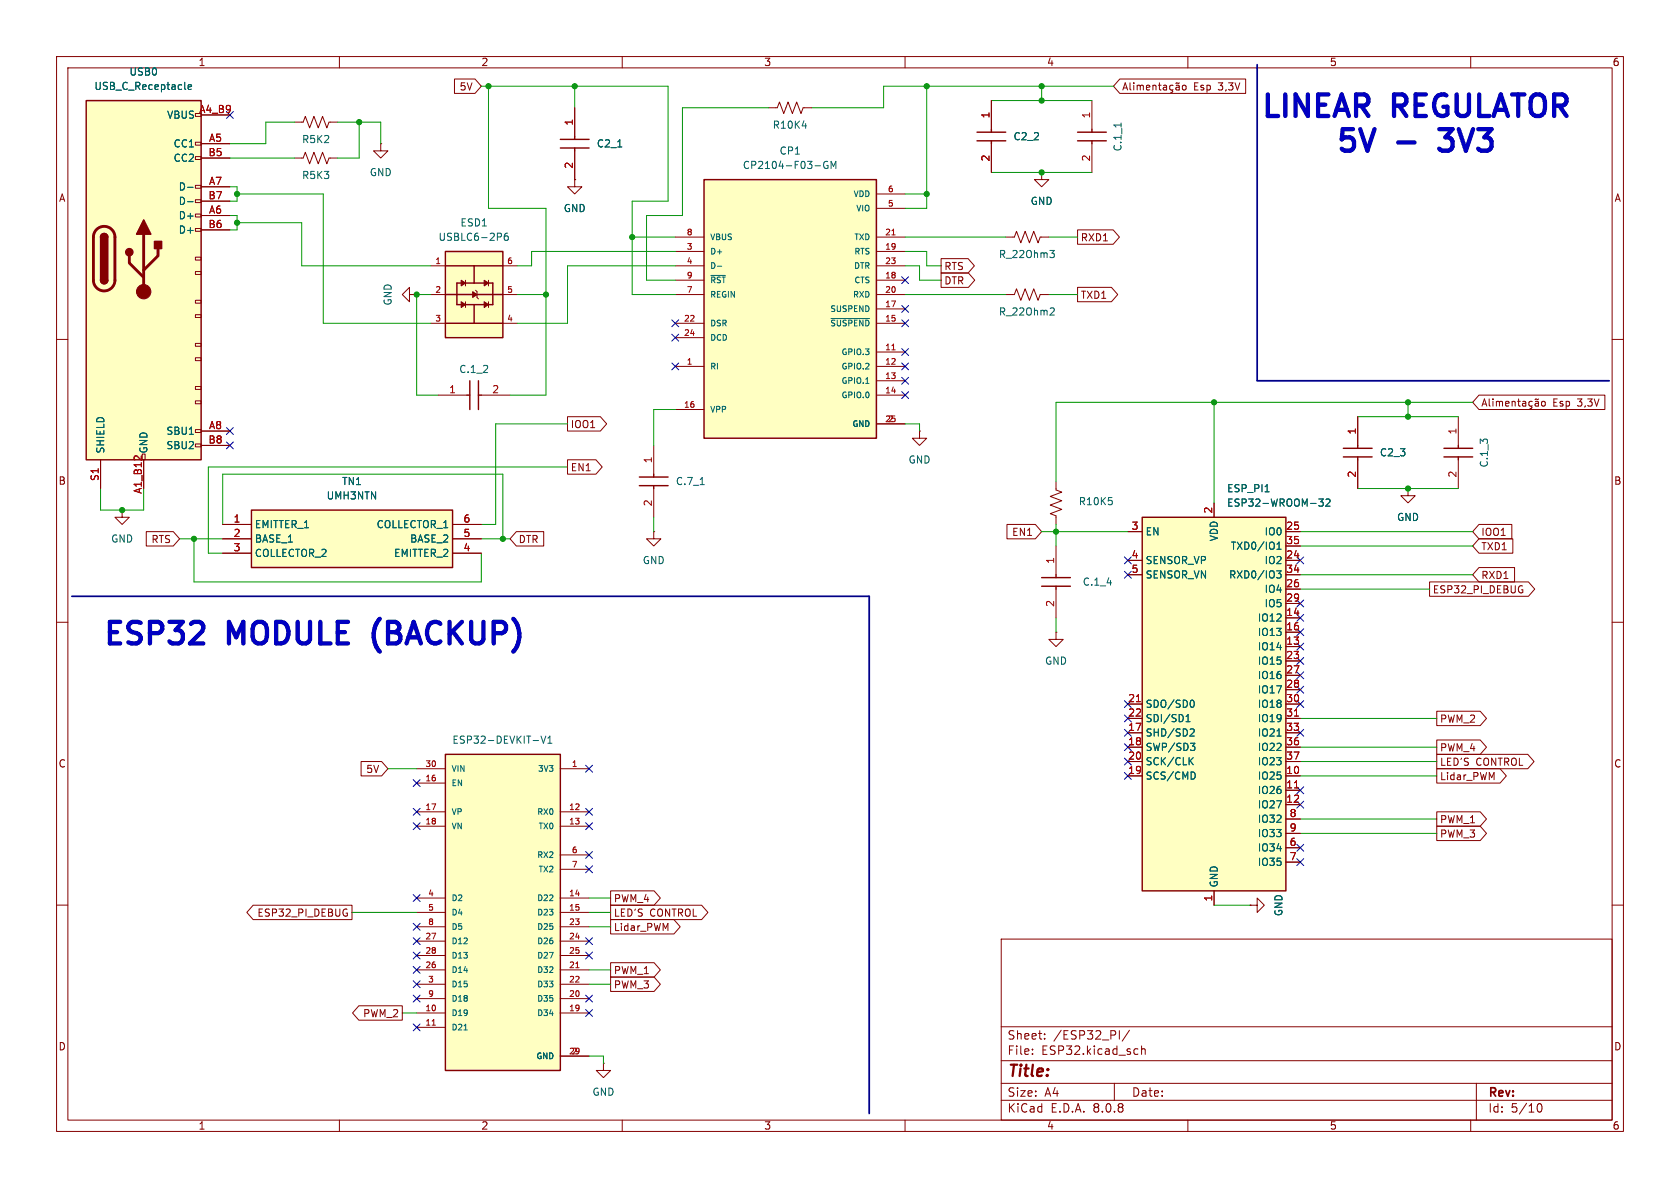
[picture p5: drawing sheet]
<svg xmlns="http://www.w3.org/2000/svg" width="297mm" height="210mm" viewBox="0 0 297 210" stroke-linecap="round" stroke-linejoin="round" font-family="sans-serif">
<g fill="none" stroke="#840000" stroke-width=".18">
<path d="M10 10h277v190h-277zM12 12h273v186h-273zM60 10v2M101.6 19.1v5M110 10v2M160 10v2M193 17.8v5.1M210 10v2M260 10v2M101.6 31.8v1.2h1.3l-1.3 1.3-1.3-1.3h1.3M101.6 31.8h.1M101.6 26.7v5.1"/>
<path d="M193 25.4v5.1M177.8 41.9h1.5l.4-1 .8 2 .7-2 .8 2 .8-2 .7 2 .4-1h1.5M10 60h2M77.5 69.9h5M85.1 69.9h5.1M285 60h2M10 110h2M285 110h2M10 160h2M177 166h108v32h-108zM285 160h2M60 198v2"/>
<path d="M110 198v2M160 198v2M177 194.5h108M177 191.5h108M177 187.5h108M177 181.5h108M182.5 186.3v.1M182.5 185.5v.1M184.7 183.6v.1M184.7 182.8v.1M197 191.5v3M197.9 182.2v1.5"/>
<path d="M199.7 182.1l-1.3 2M201 185.4l.2 .1M201.2 186.3l-.2 .1M201.8 184.9v1.5M201.8 185.5l.2-.1 .4 .1 .1 .9M210 198v2M260 198v2M261 191.5v6.5M271.7 195.7l.2-.5 .2-.1a.81 .81 0 0 1 .6 .6 .81 .81 0 0 1-.3 .8h-.4l-.3-.5"/>
</g>
<path d="M99.1 24.6h5M99.1 26.2h5M101.6 24.1v.5M101.6 26.2v.5M190.5 23.4h5.1M190.5 24.9h5.1M193 22.9v.5M193 24.9v.5M82.5 69.9h.6M83.1 67.3v5.1M84.6 69.9h.5M84.6 67.3v5.1" fill="none" stroke="#840000" stroke-width=".25"/>
<path d="M109.2 26h.7M198.2 21.7v.8M185.6 44.3h.8l-.4 .5 .3 .1 .1 .4-.3 .2h-.3" fill="none" stroke="#006464" stroke-width=".18"/>
<path d="M78.7 44.5h10.2v15.2h-10.2z" fill="#ffffc2"/>
<path d="M78.7 44.5h10.2v15.2h-10.2zM78.7 57.2h10.2M78.7 47h10.2M78.7 52.1h10.2M80.8 50h6.3v3.8h-6.3zM83.8 47v3M83.8 53.8v3.4" fill="none" stroke="#840000" stroke-width=".25"/>
<g fill="none" stroke="#840000" stroke-width=".18">
<path d="M76.2 47h2.5M76.2 52.1h2.5M76.2 57.2h2.5M82.3 49.5v1M82.3 53.3v1.1M84.1 51.3l.2 .3v1l.3 .2M86.4 49.5v1M86.4 53.3v1.1M88.9 47h2.5M88.9 52.1h2.5M88.9 57.2h2.5M248.9 86.4v1.2h1.3l-1.3 1.3-1.3-1.3h1.3"/>
<path d="M248.9 86.4h.1"/>
</g>
<g fill="#840000" stroke="#840000" stroke-width=".18">
<path d="M81.5 53.3l.8 .5-.8 .6z"/>
<path d="M81.5 49.5l.8 .5-.8 .5z"/>
<path d="M83.6 51.6l.7 .5-.7 .5z"/>
<path d="M85.6 53.3l.8 .5-.8 .6z"/>
<path d="M85.6 49.5l.8 .5-.8 .5z"/>
</g>
<path d="M88.5 41.3l.2 .2-.2 .3M89.7 41.2l-.3 .1a.86 .86 0 0 0 0 1.2l.4-.1 .1-.5-.3-.2-.3 .1-.2 .1" fill="none" stroke="#006464" stroke-width=".18"/>
<path d="M15.2 17.8h20.4v63.5h-20.4z" fill="#ffffc2"/>
<g fill="none" stroke="#840000" stroke-width=".18">
<path d="M34.5 37.8h1.1v.6h-1.1zM34.5 35.3h1.1v.5h-1.1zM34.5 32.8h1.1v.5h-1.1zM34.5 27.7h1.1v.5h-1.1zM34.5 25.1h1.1v.6h-1.1zM35.6 20.3h5M35.6 25.4h5M35.6 38.1h5M35.6 33h5M35.6 27.9h5M35.6 35.6h5M34.5 55.6h1.1v.5h-1.1z"/>
<path d="M34.5 53.1h1.1v.5h-1.1zM34.5 48h1.1v.5h-1.1zM34.5 45.5h1.1v.5h-1.1zM34.5 40.4h1.1v.5h-1.1zM35.6 40.6h5M34.5 78.5h1.1v.5h-1.1zM34.5 75.9h1.1v.6h-1.1zM34.5 70.9h1.1v.5h-1.1zM34.5 68.3h1.1v.5h-1.1zM34.5 63.2h1.1v.6h-1.1zM34.5 60.7h1.1v.5h-1.1zM35.6 76.2h5"/>
<path d="M35.6 78.7h5M17.8 81.3v5.1M25.1 80.3h.6v1h-.6zM25.4 81.3v5.1"/>
</g>
<path d="M15.2 17.8h20.4v63.5h-20.4zM17.8 49.5a.64 .64 0 0 0 .6 .7 .64 .64 0 0 0 .6-.7M17.8 41.9a.64 .64 0 0 1 .6-.6 .64 .64 0 0 1 .6 .6" fill="none" stroke="#840000" stroke-width=".25"/>
<path d="M17.1 40.6a1.9 1.9 0 0 1 2-.4 1.9 1.9 0 0 1 1.2 1.7v7.6a1.91 1.91 0 0 1-1.9 1.9 1.91 1.91 0 0 1-1.9-1.9v-7.7l.2-.7zM22.9 45.2v1.3l2.5 2.5M25.4 41.4v10.2M27.9 43.9v1.3l-2.5 2.6" fill="none" stroke="#840000" stroke-width=".51"/>
<g fill="#840000" stroke="#840000" stroke-width=".25">
<path d="M17.8 49.5h1.2a.64 .64 0 0 1-.6 .7 .64 .64 0 0 1-.6-.7z"/>
<path d="M17.8 41.9h1.2v7.6h-1.2z"/>
<path d="M18 41.5a.64 .64 0 0 1 .7-.2 .64 .64 0 0 1 .3 .6h-1.2z"/>
<path d="M25.4 38.9l1.3 2.5h-2.6z"/>
<path d="M27.3 42.7h1.3v1.2h-1.3z"/>
<circle cx="22.9" cy="44.6" r=".63"/>
</g>
<circle cx="25.4" cy="51.6" r="1.27" fill="#840000" stroke="#840000" stroke-width=".18"/>
<path d="M33.3 15.4l.6-.1-.1-.3h-.4l-.1 .2v.6h.5M33.2 33.1h.9M33.2 35.7h.9" fill="none" stroke="#006464" stroke-width=".18"/>
<path d="M124.5 31.8h30.4v45.7h-30.4z" fill="#ffffc2"/>
<path d="M124.5 31.8h30.4v45.7h-30.4zM255.3 79.2h5M257.8 78.7v.5M255.3 80.8h5M257.8 80.8v.5" fill="none" stroke="#840000" stroke-width=".25"/>
<g fill="none" stroke="#840000" stroke-width=".18">
<path d="M154.9 36.8h5.1M154.9 34.3h5.1M119.4 57.2h5.1M119.4 49.5h5.1M119.4 44.5h5.1M119.4 52.1h5.1M119.4 41.9h5.1M119.4 47h5.1M119.4 59.7h5.1M154.9 57.2h5.1M154.9 54.6h5.1M154.9 49.5h5.1"/>
<path d="M154.9 44.5h5.1M154.9 52.1h5.1M154.9 41.9h5.1M154.9 47h5.1M119.4 64.8h5.1M119.4 72.4h5.1M154.9 64.8h5.1M154.9 62.2h5.1M154.9 67.3h5.1M154.9 69.9h5.1M154.9 74.9h5.1M257.8 73.7v5"/>
<path d="M257.8 81.3v5.1"/>
</g>
<path d="M157.7 41.5h.6M157.7 61.8h.6" fill="none" stroke="#a90000" stroke-width=".18"/>
<path d="M146.3 28.6a.59 .59 0 0 0-.7 .6 .59 .59 0 0 0 .7 .5l.1-.5h-.3M146.9 29.8v-1.3l.5 .9 .4-.9v1.3M125.7 48.7h2.5M126.8 47.1h.8M146.9 56.3h6.8M153 67.8h.6" fill="none" stroke="#006464" stroke-width=".18"/>
<path d="M78.7 133.4h20.4v55.8h-20.4z" fill="#ffffc2"/>
<path d="M237.5 79.2h5.1M240 78.7v.5M237.5 80.8h5.1M240 80.8v.5M184.1 102.1h5.1M184.1 103.6h5.1M186.7 101.6v.5M186.7 103.6v.5M78.7 133.4h20.4v55.8h-20.4z" fill="none" stroke="#840000" stroke-width=".25"/>
<g fill="none" stroke="#840000" stroke-width=".18">
<path d="M67.3 25.4v1.3h1.3l-1.3 1.2-1.3-1.2h1.3M67.3 25.4h.1M177.8 52.1h1.5l.4-1 .8 2 .7-2 .8 2 .8-2 .7 2 .4-1h1.5M162.6 76.2v1.3h1.2l-1.2 1.2-1.3-1.2h1.3M162.6 76.2h.1M240 73.7v5M115.6 94v1.3h1.2l-1.2 1.2-1.3-1.2h1.3M115.6 94h.1M186.7 85.1v1.5l1 .4-2 .8 2 .7-2 .8 2 .7-2 .8 1 .4v1.5M186.7 96.5v5.1M240 81.3v5.1M186.7 111.8v1.2h1.3l-1.3 1.3-1.3-1.3h1.3"/>
<path d="M186.7 111.8h.1M186.7 104.1v5.1M73.7 135.9h5M73.7 138.4h5M99.1 135.9h5M73.7 143.5h5M73.7 146.1h5M73.7 158.8h5M99.1 143.5h5M99.1 146.1h5M99.1 158.8h5M99.1 151.1h5"/>
<path d="M99.1 153.7h5M73.7 179.1h5M73.7 161.3h5M73.7 176.5h5M73.7 171.5h5M73.7 174h5M73.7 163.8h5M73.7 166.4h5M73.7 168.9h5M99.1 179.1h5M99.1 161.3h5M99.1 176.5h5"/>
<path d="M99.1 171.5h5M99.1 174h5M99.1 163.8h5M99.1 166.4h5M99.1 168.9h5M73.7 181.6h5M99.1 186.7h5M106.7 188v1.2h1.2l-1.2 1.3-1.3-1.3h1.3M106.7 188h.1"/>
</g>
<path d="M185.8 54.4l.5 .1 .1 .3-.8 .9h.8M196 88h.6M196.5 88.5l.1 .2-.1 .5M95.6 130.1l.5 1.3 .4-1.3M96.9 131.4h.7M96.9 130.5l.3-.4v1.3M82 182.1h.6" fill="none" stroke="#006464" stroke-width=".18"/>
<path d="M101.8 171.1h.6M76.4 181.2h.6" fill="none" stroke="#a90000" stroke-width=".18"/>
<path d="M201.9 91.4h25.4v66.1h-25.4z" fill="#ffffc2"/>
<path d="M201.9 91.4h25.4v66.1h-25.4z" fill="none" stroke="#840000" stroke-width=".25"/>
<g fill="none" stroke="#840000" stroke-width=".18">
<path d="M135.9 19.1h1.5l.4-1.1 .8 2.1 .7-2.1 .8 2.1 .7-2.1 .8 2.1 .4-1h1.5M72.4 52.1v-1.3l-1.3 1.3 1.3 1.2v-1.2h1.3M73.7 52.1h.1M199.4 99.1h2.5M199.4 94h2.5M214.6 88.9v2.5M227.3 99.1h2.6M227.3 94h2.6M227.3 96.5h2.6M199.4 101.6h2.5M227.3 114.3h2.6M227.3 109.2h2.6"/>
<path d="M227.3 111.8h2.6M227.3 116.8h2.6M227.3 104.1h2.6M227.3 119.4h2.6M227.3 106.7h2.6M227.3 101.6h2.6M199.4 137.2h2.5M199.4 129.5h2.5M199.4 132.1h2.5M199.4 134.6h2.5M199.4 124.5h2.5M199.4 127h2.5"/>
<path d="M227.3 137.2h2.6M227.3 139.7h2.6M227.3 129.5h2.6M227.3 132.1h2.6M227.3 134.6h2.6M227.3 124.5h2.6M227.3 127h2.6M227.3 121.9h2.6M214.6 157.5v2.5M227.3 142.2h2.6M227.3 149.9h2.6M227.3 152.4h2.6"/>
<path d="M227.3 144.8h2.6M227.3 147.3h2.6M221 160h1.2v-1.2l1.3 1.2-1.3 1.3v-1.3M221 160h.1"/>
</g>
<path d="M200.9 124h.7M228.8 139.3h.8M228.8 126.6h.8" fill="none" stroke="#a90000" stroke-width=".18"/>
<g fill="none" stroke="#006464" stroke-width=".18">
<path d="M141.8 22.3h.8M223.6 86.9h.8M225.8 97.1h.7M225.8 96.2l.3-.4v1.3M233.1 88.2h.8l-.4 .5 .4 .1v.6l-.2 .1-.6-.1M234.4 88.3l.5-.1 .2 .4-.7 .9h.7M225.7 100.9h.8l-.4 .5 .3 .1v.6l-.2 .1-.4-.1M209.7 127.6h.7M209.7 126.7l.3-.4v1.3M210.4 134.5l.5 .7M210.5 131.4h.7l-.4 .5 .4 .1v.4l-.2 .3h-.4M210.6 128.8l.4 .1 .1 .3-.8 .9h.8"/>
<path d="M210.7 123.8a.68 .68 0 0 1 .4 .6 .68 .68 0 0 1-.4 .6M210.9 133.9l-.7 .8M211.1 136.5l.2 .5-.2 .7M225.8 130.1h.7"/>
</g>
<path d="M44.4 90.2h35.6v10.1h-35.6z" fill="#ffffc2"/>
<path d="M172.7 23.4h5.1M172.7 24.9h5.1M175.3 22.9v.5M175.3 24.9v.5M44.4 90.2h35.6v10.1h-35.6zM113 84.3h5.1M113 85.9h5.1M115.6 83.8v.5M115.6 85.9v.5" fill="none" stroke="#840000" stroke-width=".25"/>
<g fill="none" stroke="#840000" stroke-width=".18">
<path d="M80.3 14h3.7l1.1 1.2-1.1 1.3h-3.7zM101.6 19.1v5M175.3 17.8v5.1M198 14h22.2v2.5h-22.2l-1.2-1.3zM198.5 15.9l.4-1.3 .4 1.3M198.6 15.5h.6M199.8 14.6v1.1l.2 .2M200.4 14.6v.2M200.4 15.1v.8M201 15.1v.8M201 15.2l.4-.1 .2 .1M201.6 15.2l.2-.1h.3v.8"/>
<path d="M201.6 15.2v.7M202.7 15.5l.6-.1-.1-.3h-.3l-.2 .1v.6h.5M203.8 15.2l.2-.1h.3l.1 .8M203.8 15.1v.8M204.8 15.1h.5M205 14.6v1.1l.3 .2M205.7 15.1h.5v.8M206.2 15.4h-.4l-.2 .2 .2 .3 .4-.1M207.1 16l.2 .2v.1h-.3M207.4 15.1h-.4l-.2 .2 .1 .5h.5M207.9 15.1h.5l.1 .8M208.5 15.4h-.4l-.2 .2 .2 .3 .4-.1"/>
<path d="M208.5 14.6l-.6 .2M209.1 15.2l.2-.1 .3 .1 .1 .5-.1 .1-.3 .1-.2-.1zM215.4 14.6h.8l-.5 .5 .4 .1v.6l-.2 .1-.5-.1M216.8 15.8l-.2 .3M217.2 14.6h.8l-.5 .5 .4 .1v.6l-.2 .1-.5-.1M218.3 14.6l.5 1.3 .4-1.3M35.6 27.9h5M35.6 20.3h5M35.6 25.4h5M35.6 38.1h5M35.6 33h5M35.6 35.6h5"/>
<path d="M52.1 21.6h1.5l.4-1 .7 2 .8-2 .8 2 .7-2 .8 2 .4-1h1.5M52.1 27.9h1.5l.4-1 .7 2.1 .8-2.1 .8 2.1 .7-2.1 .8 2.1 .4-1.1h1.5M101.6 31.8h.1M101.6 26.7v5.1M175.3 25.4v5.1M184.1 30.5v1.3h1.3l-1.3 1.2-1.2-1.2h1.2M184.1 30.5h.1M35.6 40.6h5M166.4 48.3h4.8l1.1 1.2-1.1 1.3h-4.8zM166.4 45.7h4.8l1.1 1.3-1.1 1.3h-4.8zM190.5 40.6h6.3l1.1 1.3-1.1 1.3h-6.3zM190.5 50.8h6l1.1 1.3-1.1 1.2h-6z"/>
<path d="M35.6 76.2h5M35.6 78.7h5M100.3 73.7h5.8l1.2 1.2-1.2 1.3h-5.8zM115.6 78.7v5.1M240 73.7v5M261.5 69.8h22.2v2.6h-22.2l-1.2-1.3zM262 71.8l.4-1.3 .4 1.3M262.1 71.4h.6M263.3 70.5v1.1l.2 .2M263.9 70.5v.1M263.9 70.9v.9M264.5 70.9v.9"/>
<path d="M264.5 71.1l.4-.2 .2 .2M265.1 71.1l.2-.2 .3 .1v.8M265.1 71.1v.7M266.2 71.4l.6-.2-.1-.2-.3-.1-.2 .2v.6h.5M267.3 71.1l.2-.2 .3 .1 .1 .8M267.3 70.9v.9M268.3 70.9h.5M268.5 70.5v1.1l.3 .2M269.2 71h.5v.8M269.7 71.2l-.4 .1-.2 .2 .2 .3 .4-.1M270.6 71.9l.2 .1v.2h-.3M270.9 71l-.4-.1-.2 .3 .1 .5h.5"/>
<path d="M271.4 71h.5l.1 .8M272 71.2l-.4 .1-.2 .2 .2 .3 .4-.1M272 70.5l-.6 .1M272.6 71.1l.2-.2 .3 .2 .1 .4-.1 .2-.3 .1-.2-.1zM278.9 70.5h.8l-.5 .5 .4 .1v.6l-.2 .1-.5-.1M280.3 71.7l-.2 .3M280.7 70.5h.8l-.5 .5 .4 .1v.6l-.2 .1-.5-.1M281.8 70.5l.5 1.3 .4-1.3M17.8 81.3v5.1M21.6 90.2v1.2h1.3l-1.3 1.3-1.3-1.3h1.3M21.6 90.2h.1M25.4 81.3v5.1"/>
<path d="M25.9 94h4.7l1.1 1.3-1.1 1.2h-4.7zM39.4 92.7h5M39.4 95.3h5M39.4 97.8h5M80 92.7h5.1M80 95.3h5.1M80 97.8h5.1M91.3 94h4.8v2.5h-4.8l-1.1-1.2zM100.3 81.3h5.1l1.1 1.3-1.1 1.2h-5.1zM115.6 86.4v5M178 92.7h5l1.1 1.3-1.1 1.3h-5zM199.4 99.1h2.5"/>
<path d="M199.4 94h2.5M214.6 88.9v2.5M227.3 99.1h2.6M227.3 94h2.6M227.3 96.5h2.6M240 81.3v5.1M248.9 86.4h.1M261.5 92.7h5.8v2.6h-5.8l-1.2-1.3zM261.5 95.2h6v2.6h-6l-1.2-1.3zM199.4 101.6h2.5M227.3 114.3h2.6M227.3 109.2h2.6"/>
<path d="M227.3 111.8h2.6M227.3 116.8h2.6M227.3 104.1h2.6M227.3 119.4h2.6M227.3 106.7h2.6M227.3 101.6h2.6M252.7 102.9h17.5l1.1 1.2-1.1 1.3h-17.5zM261.5 100.3h6.3v2.6h-6.3l-1.2-1.3zM269 104.3h.2v.4l-.2 .1M269 103.5l.2 .1M63.8 134.6h3.7l1.1 1.3-1.1 1.3h-3.7zM199.4 137.2h2.5"/>
<path d="M199.4 129.5h2.5M199.4 132.1h2.5M199.4 134.6h2.5M199.4 124.5h2.5M199.4 127h2.5M227.3 137.2h2.6M227.3 139.7h2.6M227.3 129.5h2.6M227.3 132.1h2.6M227.3 134.6h2.6M227.3 124.5h2.6M227.3 127h2.6"/>
<path d="M227.3 121.9h2.6M254 130.8h7.7l1.1 1.3-1.1 1.3h-7.7zM254 135.9h11.2l1.1 1.3-1.1 1.2h-11.2zM254 125.7h7.7l1.1 1.3-1.1 1.3h-7.7zM254 133.3h16.1l1.1 1.3-1.1 1.3h-16.1zM107.9 157.5h7.7l1.1 1.3-1.1 1.2h-7.7zM214.6 157.5v2.5M227.3 142.2h2.6M227.3 149.9h2.6M227.3 152.4h2.6M227.3 144.8h2.6M227.3 147.3h2.6"/>
<path d="M254 146h7.7l1.1 1.3-1.1 1.3h-7.7zM254 143.5h7.7l1.1 1.3-1.1 1.3h-7.7zM44.7 160h17.5v2.6h-17.5l-1.1-1.3zM61.2 161.4h.2v.4l-.2 .2M61.2 160.7l.2 .1M63.4 177.8h7.7v2.5h-7.7l-1.1-1.2zM107.9 160h16.1l1.2 1.3-1.2 1.3h-16.1zM107.9 172.7h7.7l1.1 1.3-1.1 1.3h-7.7zM107.9 170.2h7.7l1.1 1.3-1.1 1.2h-7.7zM107.9 162.6h11.2l1.2 1.2-1.2 1.3h-11.2zM221 160h.1"/>
</g>
<g fill="none" stroke="#006464" stroke-width=".18">
<path d="M33.3 15.4l.6-.1-.1-.3h-.4l-.1 .2v.6h.5M33.2 33.1h.9M33.2 35.7h.9M109.2 26h.7M123.8 85.7h.7M223.6 86.9h.8M225.8 97.1h.7M225.8 96.2l.3-.4v1.3M233.1 88.2h.8l-.4 .5 .4 .1v.6l-.2 .1-.6-.1M234.4 88.3l.5-.1 .2 .4-.7 .9h.7M225.7 100.9h.8l-.4 .5 .3 .1v.6l-.2 .1-.4-.1M209.7 127.6h.7"/>
<path d="M209.7 126.7l.3-.4v1.3M210.4 134.5l.5 .7M210.5 131.4h.7l-.4 .5 .4 .1v.4l-.2 .3h-.4M210.6 128.8l.4 .1 .1 .3-.8 .9h.8M210.7 123.8a.68 .68 0 0 1 .4 .6 .68 .68 0 0 1-.4 .6M210.9 133.9l-.7 .8M211.1 136.5l.2 .5-.2 .7M225.8 130.1h.7"/>
</g>
<path d="M247.2 25.2h2.9M254.4 26.3l.2 .2M33.6 113.7h2.3M35.8 110.3l.1 .4-.1 .9" fill="none" stroke="#0000c2" stroke-width=".76"/>
<path d="M222.2 11.4v55.9h62.3M12.7 105.4h141v91.5" fill="none" stroke="#000084" stroke-width=".3"/>
<g fill="none" stroke="#009600" stroke-width=".18">
<path d="M85.1 15.2h33v20.4h-6.3v16.5h7.6M86.4 15.2v21.6h10.1v33.1h-6.3M101.6 15.2v3.9M135.9 19.1h-15.3v19h-6.3v11.4h5.1M163.8 15.2v21.6h-3.8M175.3 17.8h17.7M184.1 15.2v2.6M196.8 15.2h-40.6v3.9h-12.7M40.6 33h1.3v2.6h-1.3M40.6 38.1h1.3v2.5h-1.3M40.6 27.9h11.5M41.9 39.4h11.4v7.6h22.9"/>
<path d="M41.9 34.3h15.2v22.9h19.1M52.1 21.6h-5.1v3.8h-6.4M59.7 21.6h7.6v3.8M63.5 21.6v6.3h-3.8M160 34.3h3.8M175.3 30.5h17.7M76.2 52.1h-2.5v17.8h3.8M91.4 52.1h5.1M111.8 41.9h7.6M119.4 44.5h-25.4v2.5h-2.6M119.4 47h-19.1v10.2h-8.9M160 47h2.6v2.5h3.8"/>
<path d="M160 44.5h3.8v2.5h2.6M160 52.1h17.8M160 41.9h17.8M185.4 52.1h5.1M185.4 41.9h5.1M100.3 74.9h-12.7v17.8h-2.5M119.4 72.4h-3.8v6.3M160 74.9h2.6v1.3M214.6 71.1v17.8M240 73.7h17.8M248.9 71.1v2.6M260.3 71.1h-73.6v14"/>
<path d="M17.8 86.4v3.8h7.6v-3.8M31.7 95.3h7.7M34.3 95.3v7.6h50.8v-5.1M39.4 92.7v-8.9h49.5v11.5M85.1 95.3h5.1M100.3 82.6h-63.5v15.2h2.6M115.6 91.4v2.6M184.1 94h15.3M186.7 92.7v3.8M229.9 96.5h30.4M229.9 94h30.4M240 86.4h17.8"/>
<path d="M186.7 109.2v2.6M229.9 104.1h22.8M229.9 101.6h30.4M68.6 135.9h5.1M229.9 137.2h24.1M229.9 132.1h24.1M229.9 127h24.1M229.9 134.6h24.1M104.1 158.8h3.8M229.9 144.8h24.1M229.9 147.3h24.1M62.2 161.3h11.5"/>
<path d="M71.1 179.1h2.6M104.1 171.5h3.8M104.1 174h3.8M104.1 161.3h3.8M104.1 163.8h3.8M214.6 160h6.4M104.1 186.7h2.6v1.3"/>
</g>
<g fill="none" stroke="#000084" stroke-width=".18">
<path d="M40 19.7l1.2 1.2M41.2 19.7l-1.2 1.2M118.8 59.1l1.2 1.2M118.8 56.5l1.2 1.3M120 59.1l-1.2 1.2M120 56.5l-1.2 1.3M159.4 56.5l1.2 1.3M159.4 54l1.2 1.2M159.4 48.9l1.2 1.2M160.6 56.5l-1.2 1.3M160.6 54l-1.2 1.2M160.6 48.9l-1.2 1.2"/>
<path d="M40 78.1l1.2 1.2M40 75.6l1.2 1.2M41.2 78.1l-1.2 1.2M41.2 75.6l-1.2 1.2M118.8 64.2l1.2 1.2M120 64.2l-1.2 1.2M159.4 61.6l1.2 1.2M159.4 69.2l1.2 1.3M159.4 64.2l1.2 1.2M159.4 66.7l1.2 1.2M160.6 61.6l-1.2 1.2M160.6 69.2l-1.2 1.3"/>
<path d="M160.6 64.2l-1.2 1.2M160.6 66.7l-1.2 1.2M198.8 98.5l1.2 1.2M200 98.5l-1.2 1.2M229.3 98.5l1.2 1.2M230.5 98.5l-1.2 1.2M198.8 101l1.2 1.2M200 101l-1.2 1.2M229.3 116.2l1.2 1.2M229.3 111.2l1.2 1.2M229.3 106.1l1.2 1.2M229.3 113.7l1.2 1.2"/>
<path d="M229.3 108.6l1.2 1.2M229.3 118.8l1.2 1.2M230.5 116.2l-1.2 1.2M230.5 106.1l-1.2 1.2M230.5 111.2l-1.2 1.2M230.5 113.7l-1.2 1.2M230.5 108.6l-1.2 1.2M230.5 118.8l-1.2 1.2M73.1 137.8l1.2 1.2M74.3 137.8l-1.2 1.2M103.5 135.3l1.2 1.2M104.7 135.3l-1.2 1.2"/>
<path d="M198.8 123.9l1.2 1.2M198.8 136.6l1.2 1.2M198.8 128.9l1.2 1.2M198.8 131.5l1.2 1.2M198.8 126.4l1.2 1.2M198.8 134l1.2 1.2M200 123.9l-1.2 1.2M200 136.6l-1.2 1.2M200 128.9l-1.2 1.2M200 131.5l-1.2 1.2M200 126.4l-1.2 1.2M200 134l-1.2 1.2"/>
<path d="M229.3 121.3l1.2 1.2M229.3 139.1l1.2 1.2M229.3 128.9l1.2 1.2M229.3 123.9l1.2 1.2M230.5 121.3l-1.2 1.2M230.5 139.1l-1.2 1.2M230.5 128.9l-1.2 1.2M230.5 123.9l-1.2 1.2M73.1 142.9l1.2 1.2M73.1 145.4l1.2 1.3M73.1 158.1l1.2 1.3M74.3 142.9l-1.2 1.2"/>
<path d="M74.3 145.4l-1.2 1.3M74.3 158.1l-1.2 1.3M103.5 145.4l1.2 1.3M103.5 153.1l1.2 1.2M103.5 150.5l1.2 1.2M103.5 142.9l1.2 1.2M104.7 145.4l-1.2 1.3M104.7 153.1l-1.2 1.2M104.7 150.5l-1.2 1.2M104.7 142.9l-1.2 1.2M229.3 149.3l1.2 1.2M229.3 151.8l1.2 1.2"/>
<path d="M229.3 141.6l1.2 1.2M230.5 149.3l-1.2 1.2M230.5 151.8l-1.2 1.2M230.5 141.6l-1.2 1.2M73.1 170.8l1.2 1.3M73.1 173.4l1.2 1.2M73.1 175.9l1.2 1.2M73.1 165.8l1.2 1.2M73.1 163.2l1.2 1.2M73.1 168.3l1.2 1.2M74.3 170.8l-1.2 1.3M74.3 173.4l-1.2 1.2"/>
<path d="M74.3 175.9l-1.2 1.2M74.3 165.8l-1.2 1.2M74.3 163.2l-1.2 1.2M74.3 168.3l-1.2 1.2M103.5 168.3l1.2 1.2M103.5 175.9l1.2 1.2M103.5 178.5l1.2 1.2M103.5 165.8l1.2 1.2M104.7 168.3l-1.2 1.2M104.7 175.9l-1.2 1.2M104.7 178.5l-1.2 1.2M104.7 165.8l-1.2 1.2"/>
<path d="M73.1 181l1.2 1.2M74.3 181l-1.2 1.2"/>
</g>
<path d="M200.9 124h.7M228.8 139.3h.8M228.8 126.6h.8" fill="none" stroke="#a90000" stroke-width=".18"/>
<g fill="#009600" stroke="#009600" stroke-width=".18">
<circle cx="63.5" cy="21.6" r=".46"/>
<circle cx="41.9" cy="34.3" r=".46"/>
<circle cx="73.7" cy="52.1" r=".46"/>
<circle cx="41.9" cy="39.4" r=".46"/>
<circle cx="88.9" cy="95.3" r=".46"/>
<circle cx="21.6" cy="90.2" r=".46"/>
<circle cx="34.3" cy="95.3" r=".46"/>
<circle cx="111.8" cy="41.9" r=".46"/>
<circle cx="86.4" cy="15.2" r=".46"/>
<circle cx="101.6" cy="15.2" r=".46"/>
<circle cx="96.5" cy="52.1" r=".46"/>
<circle cx="163.8" cy="15.2" r=".46"/>
<circle cx="184.1" cy="30.5" r=".46"/>
<circle cx="184.1" cy="17.8" r=".46"/>
<circle cx="184.1" cy="15.2" r=".46"/>
<circle cx="163.8" cy="34.3" r=".46"/>
<circle cx="186.7" cy="94" r=".46"/>
<circle cx="214.6" cy="71.1" r=".46"/>
<circle cx="248.9" cy="86.4" r=".46"/>
<circle cx="248.9" cy="73.7" r=".46"/>
<circle cx="248.9" cy="71.1" r=".46"/>
</g>
<g font-size="5.3" fill="#0000c2">
<text x="222.5" y="21.8">LINEAR</text>
<text x="246.3" y="21.8">REGULATOR</text>
<text x="235.7" y="28">5V</text>
<text x="256.2" y="28">3V3</text>
<text x="17.8" y="115.1">ESP32</text>
<text x="40.3" y="115.1">MODULE</text>
<text x="67.4" y="115.1">(BACKUP)</text>
</g>
<text font-size="2.8" fill="#840000" x="178" y="190.9">Title:</text>
<g font-size="2.1" fill="#840000">
<text x="178" y="184">Sheet:</text>
<text x="186.2" y="184">/ESP32_PI/</text>
<text x="178" y="186.7">File:</text>
<text x="184.1" y="186.7">ESP32.kicad_sch</text>
<text x="178" y="196.9">KiCad</text>
<text x="178" y="194.1">Size:</text>
<text x="184.7" y="194.1">A4</text>
<text x="185.7" y="196.9">E.D.A.</text>
<text x="193.3" y="196.9">8.0.8</text>
<text x="200" y="194.1">Date:</text>
<text x="263" y="194.3">Rev:</text>
<text x="263" y="196.9">Id:</text>
<text x="267.1" y="196.9">5/10</text>
</g>
<g font-size="1.8" fill="#840000">
<text x="35" y="11.9">1</text>
<text x="85" y="11.9">2</text>
<text x="135" y="11.9">3</text>
<text x="185" y="11.9">4</text>
<text x="235" y="11.9">5</text>
<text x="285" y="11.9">6</text>
<text x="81.2" y="16.2">5V</text>
<text x="211" y="16.2">Esp</text>
<text x="10.3" y="35.9">A</text>
<text x="285.3" y="35.9">A</text>
<text x="166.8" y="47.9">RTS</text>
<text x="191" y="42.9">RXD1</text>
<text x="166.8" y="50.5">DTR</text>
<text x="191" y="53">TXD1</text>
<text x="100.8" y="75.9">IOO1</text>
<text x="274.5" y="72.1">Esp</text>
<text x="100.8" y="83.5">EN1</text>
<text x="10.3" y="85.9">B</text>
<text x="285.3" y="85.9">B</text>
<text x="178.8" y="94.9">EN1</text>
<text x="261.8" y="94.9">IOO1</text>
<text x="26.7" y="96.2">RTS</text>
<text x="91.6" y="96.2">DTR</text>
<text x="261.8" y="97.5">TXD1</text>
<text x="253.2" y="105.1">ESP32_PI_DEBUG</text>
<text x="261.8" y="102.6">RXD1</text>
<text x="254.5" y="128">PWM_2</text>
<text x="10.3" y="135.9">C</text>
<text x="64.6" y="136.8">5V</text>
<text x="254.5" y="133">PWM_4</text>
<text x="254.5" y="135.6">LED'S</text>
<text x="260.9" y="135.6">CONTROL</text>
<text x="285.3" y="135.9">C</text>
<text x="254.5" y="138.1">Lidar_PWM</text>
<text x="254.5" y="148.3">PWM_3</text>
<text x="254.5" y="145.7">PWM_1</text>
<text x="108.4" y="159.7">PWM_4</text>
<text x="45.4" y="162.2">ESP32_PI_DEBUG</text>
<text x="108.4" y="162.2">LED'S</text>
<text x="108.4" y="164.8">Lidar_PWM</text>
<text x="114.9" y="162.2">CONTROL</text>
<text x="108.4" y="172.4">PWM_1</text>
<text x="108.4" y="174.9">PWM_3</text>
<text x="10.3" y="185.9">D</text>
<text x="64.1" y="180">PWM_2</text>
<text x="285.3" y="185.9">D</text>
<text x="35" y="199.9">1</text>
<text x="85" y="199.9">2</text>
<text x="135" y="199.9">3</text>
<text x="185" y="199.9">4</text>
<text x="235" y="199.9">5</text>
<text x="285" y="199.9">6</text>
</g>
<g font-size="1.8" fill="#006464">
<text x="16.6" y="16.1">USB_C_Receptacle</text>
<text x="22.8" y="13.6">USB0</text>
<text x="29.4" y="21.2">VBUS</text>
<text x="136.5" y="23">R10K4</text>
<text x="30.6" y="26.3">CC1</text>
<text x="30.6" y="28.8">CC2</text>
<text x="53.3" y="25.5">R5K2</text>
<text x="105.4" y="26.3">C2_1</text>
<text x="137.7" y="27.5">CP1</text>
<text x="179.1" y="25">C2_2</text>
<text x="198.5" y="26.9" transform="rotate(-90 198.5 26.9)">C.1_1</text>
<text x="31.5" y="33.9">D-</text>
<text x="53.3" y="31.9">R5K3</text>
<text x="65.3" y="31.3">GND</text>
<text x="131.2" y="30.1">CP2104-F03-GM</text>
<text x="31.5" y="39">D+</text>
<text x="31.5" y="41.5">D+</text>
<text x="31.5" y="36.4">D-</text>
<text x="81.3" y="40.2">ESD1</text>
<text x="99.6" y="37.7">GND</text>
<text x="182.1" y="36.4">GND</text>
<text x="77.4" y="42.8">USBLC6-2P6</text>
<text x="176.5" y="45.8">R_22Ohm3</text>
<text x="69.4" y="54.1" transform="rotate(-90 69.4 54.1)">GND</text>
<text x="176.5" y="56">R_22Ohm2</text>
<text x="81.1" y="66.1">C.1_2</text>
<text x="29.3" y="77.1">SBU1</text>
<text x="18.6" y="80.3" transform="rotate(-90 18.6 80.3)">SHIELD</text>
<text x="26.3" y="80.3" transform="rotate(-90 26.3 80.3)">GND</text>
<text x="29.3" y="79.6">SBU2</text>
<text x="160.5" y="82.1">GND</text>
<text x="243.8" y="80.9">C2_3</text>
<text x="263.2" y="82.7" transform="rotate(-90 263.2 82.7)">C.1_3</text>
<text x="57.7" y="88.5">UMH3NTN</text>
<text x="60.4" y="86">TN1</text>
<text x="119.4" y="86">C.7_1</text>
<text x="190.6" y="89.5">R10K5</text>
<text x="216.8" y="89.8">ESP32-WROOM-32</text>
<text x="216.8" y="87.2">ESP_PI1</text>
<text x="45" y="93.6">EMITTER_1</text>
<text x="66.5" y="93.6">COLLECTOR_1</text>
<text x="202.4" y="94.8">EN</text>
<text x="215.5" y="95.8" transform="rotate(-90 215.5 95.8)">VDD</text>
<text x="223.5" y="94.8">IO0</text>
<text x="246.9" y="92.3">GND</text>
<text x="19.6" y="96.1">GND</text>
<text x="45" y="96.1">BASE_1</text>
<text x="45" y="98.7">COLLECTOR_2</text>
<text x="69.6" y="98.7">EMITTER_2</text>
<text x="72.4" y="96.1">BASE_2</text>
<text x="113.5" y="99.9">GND</text>
<text x="202.4" y="99.9">SENSOR_VP</text>
<text x="217.5" y="97.4">TXD0/IO1</text>
<text x="223.5" y="99.9">IO2</text>
<text x="191.3" y="103.7">C.1_4</text>
<text x="202.4" y="102.5">SENSOR_VN</text>
<text x="217.2" y="102.5">RXD0/IO3</text>
<text x="223.5" y="105">IO4</text>
<text x="223.5" y="107.5">IO5</text>
<text x="222.3" y="110.1">IO12</text>
<text x="222.3" y="112.6">IO13</text>
<text x="184.7" y="117.7">GND</text>
<text x="222.3" y="115.2">IO14</text>
<text x="222.3" y="117.7">IO15</text>
<text x="202.4" y="125.3">SDO/SD0</text>
<text x="222.3" y="120.2">IO16</text>
<text x="222.3" y="122.8">IO17</text>
<text x="222.3" y="125.3">IO18</text>
<text x="79.9" y="131.7">ESP32-DEVKIT-V1</text>
<text x="202.4" y="130.4">SHD/SD2</text>
<text x="202.4" y="127.9">SDI/SD1</text>
<text x="222.3" y="127.9">IO19</text>
<text x="222.3" y="130.4">IO21</text>
<text x="202.4" y="132.9">SWP/SD3</text>
<text x="202.4" y="135.5">SCK/CLK</text>
<text x="222.3" y="132.9">IO22</text>
<text x="222.3" y="135.5">IO23</text>
<text x="202.4" y="138">SCS/CMD</text>
<text x="222.3" y="138">IO25</text>
<text x="222.3" y="140.6">IO26</text>
<text x="222.3" y="143.1">IO27</text>
<text x="222.3" y="145.6">IO32</text>
<text x="222.3" y="148.2">IO33</text>
<text x="222.3" y="150.7">IO34</text>
<text x="222.3" y="153.3">IO35</text>
<text x="215.5" y="157" transform="rotate(-90 215.5 157)">GND</text>
<text x="226.9" y="162.1" transform="rotate(-90 226.9 162.1)">GND</text>
<text x="104.6" y="193.9">GND</text>
</g>
<g font-size="1.8" fill="#a90000">
<text x="35.1" y="20.1">A4_B9</text>
<text x="101.3" y="22.3" transform="rotate(-90 101.3 22.3)">1</text>
<text x="175" y="21" transform="rotate(-90 175 21)">1</text>
<text x="192.8" y="21" transform="rotate(-90 192.8 21)">1</text>
<text x="36.8" y="27.7">B5</text>
<text x="36.8" y="25.1">A5</text>
<text x="101.3" y="29.9" transform="rotate(-90 101.3 29.9)">2</text>
<text x="175" y="28.6" transform="rotate(-90 175 28.6)">2</text>
<text x="192.8" y="28.6" transform="rotate(-90 192.8 28.6)">2</text>
<text x="36.8" y="35.3">B7</text>
<text x="36.8" y="32.8">A7</text>
<text x="36.8" y="40.4">B6</text>
<text x="36.8" y="37.8">A6</text>
<text x="79.3" y="69.6">1</text>
<text x="86.9" y="69.6">2</text>
<text x="36.8" y="75.9">A8</text>
<text x="239.8" y="76.9" transform="rotate(-90 239.8 76.9)">1</text>
<text x="257.6" y="76.9" transform="rotate(-90 257.6 76.9)">1</text>
<text x="36.8" y="78.5">B8</text>
<text x="115.3" y="82" transform="rotate(-90 115.3 82)">1</text>
<text x="17.5" y="85.1" transform="rotate(-90 17.5 85.1)">S1</text>
<text x="25.1" y="87.4" transform="rotate(-90 25.1 87.4)">A1_B12</text>
<text x="115.3" y="89.6" transform="rotate(-90 115.3 89.6)">2</text>
<text x="239.8" y="84.5" transform="rotate(-90 239.8 84.5)">2</text>
<text x="257.6" y="84.5" transform="rotate(-90 257.6 84.5)">2</text>
<text x="41.2" y="92.5">1</text>
<text x="41.2" y="95">2</text>
<text x="81.8" y="95">5</text>
<text x="81.8" y="92.5">6</text>
<text x="200" y="93.7">3</text>
<text x="214.4" y="90.9" transform="rotate(-90 214.4 90.9)">2</text>
<text x="227.3" y="93.7">25</text>
<text x="41.2" y="97.5">3</text>
<text x="81.8" y="97.5">4</text>
<text x="186.4" y="99.8" transform="rotate(-90 186.4 99.8)">1</text>
<text x="200" y="98.8">4</text>
<text x="200" y="101.3">5</text>
<text x="227.3" y="98.8">24</text>
<text x="227.3" y="101.3">34</text>
<text x="227.3" y="96.3">35</text>
<text x="186.4" y="107.4" transform="rotate(-90 186.4 107.4)">2</text>
<text x="227.3" y="103.9">26</text>
<text x="227.3" y="106.4">29</text>
<text x="227.3" y="109">14</text>
<text x="227.3" y="111.5">16</text>
<text x="227.3" y="114">13</text>
<text x="227.3" y="116.6">23</text>
<text x="227.3" y="119.1">27</text>
<text x="199.3" y="124.2">21</text>
<text x="227.3" y="121.7">28</text>
<text x="227.3" y="124.2">30</text>
<text x="199.3" y="129.3">17</text>
<text x="199.3" y="131.8">18</text>
<text x="199.3" y="126.7">22</text>
<text x="227.3" y="126.7">31</text>
<text x="227.3" y="129.3">33</text>
<text x="227.3" y="131.8">36</text>
<text x="199.3" y="136.9">19</text>
<text x="199.3" y="134.4">20</text>
<text x="227.3" y="136.9">10</text>
<text x="227.3" y="134.4">37</text>
<text x="227.3" y="139.4">11</text>
<text x="227.3" y="142">12</text>
<text x="227.9" y="149.6">6</text>
<text x="227.9" y="144.5">8</text>
<text x="227.9" y="147.1">9</text>
<text x="227.9" y="152.1">7</text>
<text x="214.4" y="159.5" transform="rotate(-90 214.4 159.5)">1</text>
</g>
<g font-size="1.4" fill="#006464">
<text x="150.8" y="35">VDD</text>
<text x="151.3" y="37.6">VIO</text>
<text x="125.5" y="45.2">D+</text>
<text x="125.5" y="47.7">D-</text>
<text x="125.5" y="42.6">VBUS</text>
<text x="150.9" y="47.7">DTR</text>
<text x="150.9" y="45.2">RTS</text>
<text x="150.9" y="42.6">TXD</text>
<text x="125.5" y="52.8">REGIN</text>
<text x="125.5" y="50.3">~{RST}</text>
<text x="150.7" y="52.8">RXD</text>
<text x="150.9" y="50.3">CTS</text>
<text x="125.5" y="57.9">DSR</text>
<text x="146.7" y="57.9">~{SUSPEND}</text>
<text x="146.7" y="55.3">SUSPEND</text>
<text x="125.5" y="65.5">RI</text>
<text x="125.5" y="60.4">DCD</text>
<text x="148.6" y="63">GPIO.3</text>
<text x="148.6" y="65.5">GPIO.2</text>
<text x="148.6" y="68">GPIO.1</text>
<text x="148.6" y="70.6">GPIO.0</text>
<text x="125.5" y="73.1">VPP</text>
<text x="150.6" y="75.7">GND</text>
<text x="79.8" y="136.6">VIN</text>
<text x="95" y="136.6">3V3</text>
<text x="79.8" y="139.2">EN</text>
<text x="79.8" y="144.2">VP</text>
<text x="79.8" y="146.8">VN</text>
<text x="94.8" y="144.2">RX0</text>
<text x="95.1" y="146.8">TX0</text>
<text x="94.8" y="151.9">RX2</text>
<text x="95.1" y="154.4">TX2</text>
<text x="79.8" y="159.5">D2</text>
<text x="94.8" y="159.5">D22</text>
<text x="79.8" y="167.1">D12</text>
<text x="79.8" y="162">D4</text>
<text x="79.8" y="164.6">D5</text>
<text x="94.8" y="162">D23</text>
<text x="94.8" y="164.6">D25</text>
<text x="94.8" y="167.1">D26</text>
<text x="79.8" y="172.2">D14</text>
<text x="79.8" y="169.6">D13</text>
<text x="94.8" y="172.2">D32</text>
<text x="94.8" y="169.6">D27</text>
<text x="79.8" y="179.8">D19</text>
<text x="79.8" y="174.7">D15</text>
<text x="79.8" y="177.3">D18</text>
<text x="94.8" y="179.8">D34</text>
<text x="94.8" y="177.3">D35</text>
<text x="94.8" y="174.7">D33</text>
<text x="79.8" y="182.3">D21</text>
<text x="94.7" y="187.4">GND</text>
</g>
<g font-size="1.4" fill="#a90000">
<text x="156.9" y="34">6</text>
<text x="121.3" y="41.7">8</text>
<text x="156.4" y="41.7">21</text>
<text x="156.9" y="36.6">5</text>
<text x="76.9" y="46.7">1</text>
<text x="89.6" y="46.7">6</text>
<text x="121.3" y="44.2">3</text>
<text x="121.3" y="46.7">4</text>
<text x="156.4" y="44.2">19</text>
<text x="156.4" y="46.7">23</text>
<text x="76.9" y="51.8">2</text>
<text x="89.6" y="51.8">5</text>
<text x="121.3" y="51.8">7</text>
<text x="121.3" y="49.3">9</text>
<text x="156.4" y="49.3">18</text>
<text x="156.4" y="51.8">20</text>
<text x="76.9" y="56.9">3</text>
<text x="89.6" y="56.9">4</text>
<text x="120.8" y="56.9">22</text>
<text x="120.8" y="59.4">24</text>
<text x="156.4" y="56.9">15</text>
<text x="156.4" y="54.4">17</text>
<text x="121.3" y="64.5">1</text>
<text x="156.4" y="62">11</text>
<text x="156.4" y="64.5">12</text>
<text x="156.4" y="67.1">13</text>
<text x="156.4" y="69.6">14</text>
<text x="120.8" y="72.1">16</text>
<text x="156.4" y="74.7">25</text>
<text x="156.9" y="74.7">2</text>
<text x="75.1" y="135.6">30</text>
<text x="101" y="135.6">1</text>
<text x="75.1" y="138.2">16</text>
<text x="75.1" y="143.3">17</text>
<text x="100.5" y="143.3">12</text>
<text x="75.1" y="145.8">18</text>
<text x="100.5" y="145.8">13</text>
<text x="101" y="150.9">6</text>
<text x="101" y="153.4">7</text>
<text x="75.6" y="158.5">4</text>
<text x="75.6" y="161">5</text>
<text x="100.5" y="158.5">14</text>
<text x="100.5" y="161">15</text>
<text x="75.1" y="166.1">27</text>
<text x="75.6" y="163.6">8</text>
<text x="100.5" y="163.6">23</text>
<text x="100.5" y="166.1">24</text>
<text x="75.1" y="171.2">26</text>
<text x="75.1" y="168.7">28</text>
<text x="75.6" y="173.7">3</text>
<text x="100.5" y="171.2">21</text>
<text x="100.5" y="173.7">22</text>
<text x="100.5" y="168.7">25</text>
<text x="75.1" y="178.8">10</text>
<text x="75.6" y="176.3">9</text>
<text x="100.5" y="178.8">19</text>
<text x="100.5" y="176.3">20</text>
<text x="75.1" y="181.4">11</text>
<text x="100.5" y="186.4">29</text>
<text x="101" y="186.4">2</text>
</g>
</svg>
